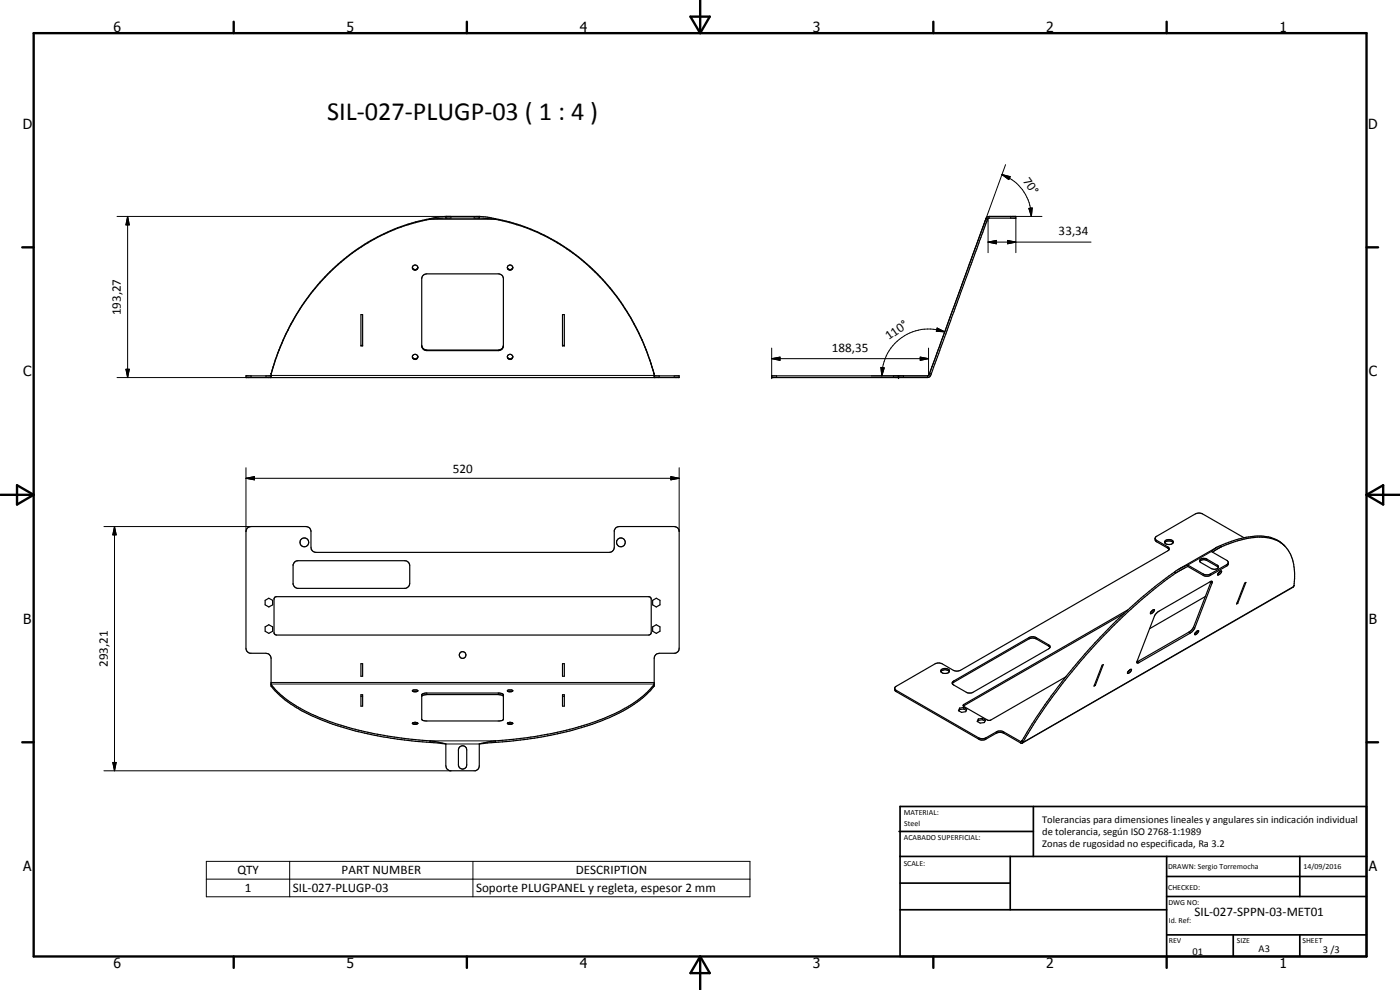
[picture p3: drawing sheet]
<svg xmlns="http://www.w3.org/2000/svg" width="420mm" height="297mm" viewBox="0 0 420 297" stroke-linecap="round" stroke-linejoin="round" font-family="sans-serif">
<g fill="none" stroke="#000" stroke-width=".35">
<path d="M129.1 65.6v.2M129.1 65.6a57.5 57.5 0 0 0-22.5 9.5 64.5 64.5 0 0 0-20.7 24.9l-2.6 5.9-.7 2.2M129.1 65.8a60.5 60.5 0 0 0-42.2 32.4l-3.6 7.9M133.8 64.9h10M133.8 64.9v.5M133.8 65.4h10M133.8 64.9l-4.7 .7M133.8 65.4l-4.7 .4M143.8 64.9v.5M143.8 64.9a56 56 0 0 1 25.4 9 66.2 66.2 0 0 1 27.1 38.2M143.8 65.4l4.8 .4M148.6 65.6v.2"/>
<path d="M148.6 65.8a60.7 60.7 0 0 1 42.7 33.4l2.6 5.9 2.4 7.1M295.9 65.6l-16.9 46.5M295.9 65.6l.5 .2M296.4 65.8l-16.9 46.4M296.8 64.9h8.1v.5h-8.1M296.8 64.9l-.7 .3-.2 .4M296.8 64.9v.5M296.8 65.4l-.4 .4M108.3 94.4h.5v9.4h-.5zM123.8 80.2a.84 .84 0 0 0 .8 .7 .84 .84 0 0 0 .8-.7M152.3 80.2a.84 .84 0 0 0 .8 .7 .84 .84 0 0 0 .8-.7M168.8 94.4h.6v9.4h-.6z"/>
<path d="M81.4 112.2h.1M81.4 112.8h-7.6v.5h130v-.5h-7.5M81.4 112.2v-.1v1.2M82 110l-.6 2.2M82.3 109l-.6 2.2M83 106.9l-.7 2.2M108.3 103.6h.5M123.8 107a.83 .83 0 0 0 .8 .7 .83 .83 0 0 0 .8-.7M126.6 103.6a1.52 1.52 0 0 0 1.5 1.6h21.5a1.45 1.45 0 0 0 1.5-1.4v-20.2a1.45 1.45 0 0 0-1.5-1.4h-21.5a1.53 1.53 0 0 0-1.5 1.4v20.2M151.1 103.6a1.45 1.45 0 0 1-1.5 1.4h-21.5l-.9-.2-.6-.9M152.3 107a.82 .82 0 0 0 .9 1 .82 .82 0 0 0 .5-1.4 .82 .82 0 0 0-1.4 .2v.3M153.9 107a.85 .85 0 0 1-.7 .7 .85 .85 0 0 1-.9-.5"/>
<path d="M168.8 103.6h.6M196.3 112.1v1.2M196.3 112.1v.1M196.3 112.2h.1M269.7 112.8v.5M279 112.1l-.5 .7h-46.9v.5h46.8l.6-.3 .5-.8M279 112.1l.5 .1M82.6 179.1l112.1-.1 .5 .2 .2 .6v10v.4l-.7 .3h-111.7l-.8-.5v-10.4zM88.4 168.7l1-.5 32.6 .1 .7 .6 .3 .8-.1 5.6-.2 .6-1 .6h-32.5l-.6-.2-.6-1v-5.9zM346.7 161.5l.2 .5 3.9 2.3v.7l-62.6 36.1-1.6 .2-4.1-2.2h-1.6l-12.1 6.9-.3 .5M346.7 161.5l.2 .9 3.6 2.1 .3 .4M349.5 162.4a1.52 1.52 0 0 1 2.6 .3 1.52 1.52 0 0 1-2.6-.1z"/>
<path d="M349.5 162.9l.9-.6h.8l.9 .6M352.5 171.7l.3 .3M352.5 171.7a169.5 169.5 0 0 0-45.8 50.5M352.8 172a170.2 170.2 0 0 0-44.8 48.9l-.9 1.6M356.5 169.5l-2.1 .9-1.9 1.3M356.5 169.5v.5M356.5 170l-3.7 2M360.1 168.4l.4-.3 1.2-.1 4 2.3M360.2 167.9l.5-.3h1l3.6 2a.6 .6 0 0 1 .4 .7 .6 .6 0 0 1-.7 .4l-1.5-.1-3.1-1.8-.4-.6zM361.7 179l-16.7 9.6M363.5 174.4l-5.4 13.9-.4 .7-.9 .7-15.6 8.9M365.2 164.2l-1.7 1.3 4.7 2.6 .4 .7"/>
<path d="M365.2 164.2l-11.4 6.5M366 171.5l.6-.2a1.14 1.14 0 0 1-1.2 1.2zM366.2 171.4l-.7 .7M366.3 163.7l-1.1 .5M366.3 163.7l.3 .3M366.3 163.7a25.2 25.2 0 0 1 14.3-2.6l1.5 .4a8.1 8.1 0 0 1 4 3 12.3 12.3 0 0 1 2.4 7.4l-.1 3.8M366.6 164l-2.8 1.7M368.6 168.8l-.4 .6-4.9 2.8-.9 .3-1.1-.2-4.8-2.8M368.6 168.8v.5l-.4 .5-4.9 2.8-.9 .3-1.1-.1-4.8-2.8M373.3 161.3l-12.4-7.1-1.1-.3-1 .3-11.7 6.7-.4 .6M373.5 175l.4-.2-2.4 6.2-.4 .2zM385.6 163.9a11.9 11.9 0 0 0-11-2.4l-3.2 .8-4.8 1.7"/>
<path d="M388.4 175.6v.1M388.4 175.7l-.3 .4-81.3 46.9M79.6 180.1l1.1-.6 1.1 .6v1.4l-1.1 .6-1.1-.6zM79.6 188.1l1.1-.6 1.1 .6v1.3l-1.1 .6-1.1-.6zM108.3 199.1h.5v3.8h-.5zM168.8 199.1h.6v3.8h-.6zM195.9 188.1l1.1-.6 1.1 .6v1.3l-1.1 .6-1.1-.6zM195.9 180.1l1.1-.6 1.1 .6v1.4l-1.1 .6-1.1-.6zM315.1 194.3l-4.1-2.6-1.1-.3-1.1 .3-22.6 13-.4 .4M330.7 199.6l.4-.2-2.4 6.3-.4 .2zM337.3 184.1l-48.2 27.8M338.4 183l-49.1 28.4-.2 .5"/>
<path d="M346 183l-.6 .7M346.1 183h.4l-.6 .9-.6 .2v-.4M346.1 183l-.8 .7M347 184.1l.9-.8 15.4-8.8h.5l-5.2 14-.8 1-16.1 9.4h-.4l-.1-.5 5.3-13.7zM358.7 189.9l.6-.6h.4a1.24 1.24 0 0 1-1.2 1.1zM359.3 189.4l-.7 .6M371.3 180.8l.2 .2M81.4 205.4h.1M81.4 205.4v.5M81.4 205.9v-8.4a1.6 1.6 0 0 0-1.6-1.5h-4.8l-.7-.4-.4-.8-.1-35.3a1.52 1.52 0 0 1 1.5-1.5h16.6a1.45 1.45 0 0 1 1.4 1.5l.1 5.3 .6 .7 .8 .2h88l.9-.2 .5-.7 .2-5.6 .4-.8 .4-.3 17.4-.1 .8 .4 .4 1.1v35a1.51 1.51 0 0 1-1.2 1.5h-4.8l-.8 .3-.6 .7-.1 8.9M81.4 205.4a36.1 36.1 0 0 0 16.1 10.5l7.3 2.5a126.8 126.8 0 0 0 21 3.6l3.3 .3M81.4 205.9a36.5 36.5 0 0 0 16.1 10.5 102.3 102.3 0 0 0 20.8 5.2l10.8 1.2"/>
<path d="M108.3 208.4h.5v3.5h-.5zM108.3 208.9h.5M123.8 207.2l1.2-.2 .4 .3-.2 .2a1.03 1.03 0 0 1-1.4-.3zM123.8 217a1.3 1.3 0 0 1 1.6 0l-.2 .2a1.1 1.1 0 0 1-1.4-.2zM124.1 207.5h.9M124.1 217.3h.9M126.6 208.9l.4-.3 1.1-.2h21.5l1.1 .2 .4 .3M126.6 208.4l1.2-.5 22.6 .1 .7 .4v7.4l-.4 .4-.8 .1-22.9-.1-.4-.4zM152.3 207.2l1.2-.2 .4 .3a1.3 1.3 0 0 1-1.6 0zM152.3 216.9l.4-.1a.63 .63 0 0 1 .7-.2 .63 .63 0 0 1 .4 .6l-.9 .1-.6-.1zM152.6 207.5h.9M152.6 217.3h.9"/>
<path d="M168.8 208.4h.6v3.5h-.6zM168.8 208.9h.6M196.3 205.4v.5M196.3 205.4a35.9 35.9 0 0 1-16.2 10.5 108.8 108.8 0 0 1-31.5 6.4M196.3 205.4h.1M196.3 205.9a36.2 36.2 0 0 1-16.2 10.6 99.4 99.4 0 0 1-16.7 4.5l-6.1 .9-8.7 .9M268.5 206.5l.5 .6 24.7 14.3 1.7 .2 3.9-2.1 1.1-.2 .8 .3 5.2 2.9 .3-.3M268.5 206.5l.3 .9 25.2 14.5h1.6l3.4-1.9 1.1-.3 1.1 .3 5.6 3M282.4 201.5a1.6 1.6 0 0 1 2.5 0M282.6 200.8a1.56 1.56 0 0 1 2.3 .5 1.51 1.51 0 0 1-2.5 .1zM285.9 204.6l23.2-13.4h1.6l4.4 2.7-.1 .5-.3 .3-22.9 13.1h-1.6l-4-2.3-.4-.4zM288 212.9l-.2 .4"/>
<path d="M288 212.5v.4M289.3 212.7l.7 .4M289.3 212.7l-1.3 .2M289.3 212.3l.8 .5-.3 .7-1.2 .2-1-.5 .4-.7M289.3 212.3l-1.3 .2M289.3 212.3v.4M293.6 216.2l-.2 .3M293.6 215.7v.5M294.8 215.9l.8 .5M294.8 215.9l-1.2 .3M294.8 215.5l1 .6-.4 .7-1.2 .2-.9-.5 .3-.8M294.8 215.5l-1.2 .2"/>
<path d="M294.8 215.5v.4M319.8 203.1l-22.5 13-1-.1-7.2-4.1M328.5 205.5l.2 .2M339 201.1l-.5 .5M339.6 200.9l-.3-.1-.3 .3M339.6 201a1.13 1.13 0 0 1-1.2 .9l.6-.9M339.6 200.9v.1M129.1 222.3v.5M129.1 222.3l4.7 .9M129.1 222.8l4.7 .4M133.8 223.2l.1 6.9a1.29 1.29 0 0 0 1.1 1.2h7.7l.7-.5 .4-1v-6.6M138 224.1a1.24 1.24 0 0 1 1.3-.2 1.24 1.24 0 0 1 .8 1.1v4.5a1.25 1.25 0 0 1-1.3 1.3 1.25 1.25 0 0 1-1.2-1.3v-4.5z"/>
<path d="M148.6 222.3v.5M148.6 222.3l-4.8 .9M148.6 222.8l-4.8 .4M306.7 222.2l.4 .3M307.1 222.5l-.3 .5M307.1 222.5h.1"/>
<circle cx="124.6" cy="80.3" r=".8"/>
<circle cx="153.1" cy="80.3" r=".79"/>
<circle cx="124.5" cy="107.1" r=".8"/>
<circle cx="91.3" cy="162.7" r="1.31"/>
<circle cx="186.3" cy="162.7" r="1.31"/>
<circle cx="138.8" cy="196.5" r="1"/>
</g>
<g fill="none" stroke="#000" stroke-width=".3">
<path d="M300.7 52.4l2.5 .6-.4 .9zM300.7 52.4a13.4 13.4 0 0 1 7.9 7.6l.7 2.5 .2 2.4M301.8 49.4l-22.8 62.7M35.1 64.9h100.2v.5M38.3 64.9l.5 2.6h-1zM38.3 64.9v48.4M129.1 65.8h19.5M142.3 64.9v.5M296.5 72.6l2.5-.5v1.1zM296.5 65.6v10.2M296.5 72.6h30.9M296.8 64.9h15.9"/>
<path d="M302.4 72.1l2.5 .5-2.5 .6zM303.3 64.9v.5M304.9 65.4v10.4M308.8 62.5l1-.1-.3 2.5zM281.3 98.4l2.2 1.2-2.5-.2zM283.5 99.6a14.1 14.1 0 0 0-18.8 13.2M35.1 113.3h46.3M37.8 110.8h1l-.5 2.5zM75.3 112.8v.5M79.8 112.8v.5M81.4 112.6h114.9M128.1 105v.2"/>
<path d="M149.6 105v.2M197.8 112.8v.5M202.3 112.8v.5M231.6 107.6l2.5-.5v1zM231.6 107.6h47.1M231.6 104.4v8.4M233.1 112.8v.5M261.5 112.8h16.9v.5M264.4 110.2l1 .2-.7 2.4zM268.1 112.8v.5M271.1 112.8v.5M276.2 107.1l2.5 .5-2.5 .5z"/>
<path d="M278.7 104.4v8.3M278.8 112.4l.5 .2M31.2 158h44.1M34.4 158l.5 2.5h-1zM34.4 158v73.3M73.8 143.5l2.6-.5v1zM73.8 143.5h130M73.8 140.3v19.2M201.3 143l2.5 .5-2.5 .5zM203.8 140.3v19.2M347.1 162.1v.5M350.5 164.1v.4"/>
<path d="M355.4 170.5l-2.6 1.5M361.1 172.2v.4M362.2 167.7v.4M363.3 172.2v.4M363.4 174.6l.4 .3M363.5 165.5l-7 4M365.3 169.6v.4M366.6 164l-2.2 1.3M368.2 169.4v.4M388.3 175.9l-81.3 46.9-.3-.4M308.8 191.3v.4M311 191.3v.4"/>
<path d="M314.7 193.5v.3M341.6 198.4l.3 .4M356.8 189.7l.4 .3M358.2 188.1l.4 .4M81.4 205.2h114.9M81.4 204.8h114.9M128.1 207.9v.5M149.6 207.9v.5M269 207.1v.4M286.2 204.3v.4M289.3 211.4v.4M299 219.6v.4"/>
<path d="M301.2 219.6v.4M31.2 231.3h104.1M33.9 228.8h1l-.5 2.5zM129.1 222.3h19.5M133.8 223.2h10M293.7 221.4v.4M295.9 221.4v.4M306.7 222.3l-.4 .2v.4M61.9 258.4h163.2v10.7h-163.2zM86.9 258.4v10.7M141.9 258.4v10.7M61.9 263.8h163.2"/>
</g>
<g fill="#000">
<circle cx="231.6" cy="112.8" r=".18"/>
<circle cx="231.6" cy="113.3" r=".18"/>
<circle cx="269.7" cy="112.8" r=".18"/>
<circle cx="269.7" cy="113.3" r=".18"/>
</g>
<g fill="none" stroke="#000" stroke-width=".71">
<path d="M10.1 9.9h400v277.1h-400zM70.1 6.5v3.4M140.1 6.5v3.4M207.2 5h5.8l-2.9 4.9zM210.1 0v9.9M280.1 6.5v3.4M350.1 6.5v3.4M6.7 74.2h3.4M410.1 74.2h3.5M.1 148.5h10M5.1 145.6l5 2.9-5 2.9zM410.1 148.5h10"/>
<path d="M410.1 148.5l5-2.9v5.8zM6.7 222.7h3.4M410.1 222.7h3.5M70.1 287v3.4M140.1 287v3.4M210.1 287v10M210.1 287l2.9 5h-5.8zM280.1 287v3.4M350.1 287v3.4"/>
</g>
<g fill="none" stroke="#000" stroke-width=".51">
<path d="M269.8 249.5h40.3M270.1 242h140v45h-140zM270.1 257h140M303.2 257v16M310.1 242v15M350.1 257v30M390.1 257v12M270.1 265h33.1M270.1 273h80M350.1 269h60M350.1 263h60M350.1 280.5h60"/>
<path d="M370.1 280.5v6.5M390.1 280.5v6.5"/>
</g>
<g fill="#000">
<path d="M300.7 52.4l2.5 .6-.4 .9zM38.3 64.9l.5 2.6h-1zM296.5 72.6l2.5-.5v1.1zM302.4 72.1l2.5 .5-2.5 .6zM308.8 62.5l1-.1-.3 2.5zM281.3 98.4l2.2 1.2-2.5-.2zM37.8 110.8h1l-.5 2.5zM231.6 107.6l2.5-.5v1zM264.4 110.2l1 .2-.7 2.4zM276.2 107.1l2.5 .5-2.5 .5zM73.8 143.5l2.6-.5v1zM201.3 143l2.5 .5-2.5 .5z"/>
<path d="M34.4 158l.5 2.5h-1zM33.9 228.8h1l-.5 2.5z"/>
</g>
<text font-size="7.9" x="98.2" y="35.9">SIL-027-PLUGP-03 ( 1 : 4 )</text>
<g font-size="4.2">
<text x="34" y="9.6">6</text>
<text x="104" y="9.6">5</text>
<text x="174" y="9.6">4</text>
<text x="244" y="9.6">3</text>
<text x="314" y="9.6">2</text>
<text x="384" y="9.6">1</text>
<text x="6.8" y="38.7">D</text>
<text x="410.6" y="38.7">D</text>
<text x="7" y="112.9">C</text>
<text x="410.8" y="112.9">C</text>
<text x="7" y="187.1">B</text>
<text x="410.8" y="187.1">B</text>
<text x="7" y="261.4">A</text>
<text x="410.8" y="261.4">A</text>
<text x="34" y="290.4">6</text>
<text x="104" y="290.4">5</text>
<text x="174" y="290.4">4</text>
<text x="244" y="290.4">3</text>
<text x="314" y="290.4">2</text>
<text x="384" y="290.4">1</text>
</g>
<g font-size="3.9">
<text x="306.8" y="54.2" transform="rotate(55 306.8 54.2)">70°</text>
<text x="317.7" y="70.6">33,34</text>
<text x="36.3" y="94.7" transform="rotate(-90 36.3 94.7)">193,27</text>
<text x="249.6" y="105.6">188,35</text>
<text x="266.8" y="102.1" transform="rotate(-35 266.8 102.1)">110°</text>
<text x="135.9" y="142">520</text>
<text x="32.3" y="200.2" transform="rotate(-90 32.3 200.2)">293,21</text>
<text x="71.2" y="262.4">QTY</text>
<text x="102.5" y="262.4">PART NUMBER</text>
<text x="172.8" y="262.4">DESCRIPTION</text>
<text x="73.5" y="267.7">1</text>
<text x="87.9" y="267.7">SIL-027-PLUGP-03</text>
<text x="142.9" y="267.8">Soporte PLUGPANEL y regleta, espesor 2 mm</text>
<text x="358.5" y="275">SIL-027-SPPN-03-MET01</text>
</g>
<g font-size="3.1">
<text x="312.7" y="246.8">Tolerancias para dimensiones lineales y angulares sin indicación individual</text>
<text x="312.7" y="250.4">de tolerancia, según ISO 2768-1:1989</text>
<text x="312.7" y="254">Zonas de rugosidad no especificada, Ra 3.2</text>
<text x="357.9" y="286.4">01</text>
<text x="377.7" y="285.6">A3</text>
<text x="397" y="285.9">3 /3</text>
</g>
<g font-size="2.4">
<text x="271.2" y="244.4">MATERIAL:</text>
<text x="271.3" y="252">ACABADO SUPERFICIAL:</text>
<text x="271.4" y="247.9">Steel</text>
<text x="271.2" y="259.7">SCALE:</text>
<text x="350.6" y="260.8">DRAWN: Sergio Torremocha</text>
<text x="391.2" y="260.6">14/09/2016</text>
<text x="350.6" y="267">CHECKED:</text>
<text x="350.6" y="271.4">DWG NO:</text>
<text x="350.8" y="276.9">Id. Ref:</text>
<text x="350.8" y="282.8">REV</text>
<text x="371.2" y="282.9">SIZE</text>
<text x="390.9" y="282.9">SHEET</text>
</g>
</svg>
